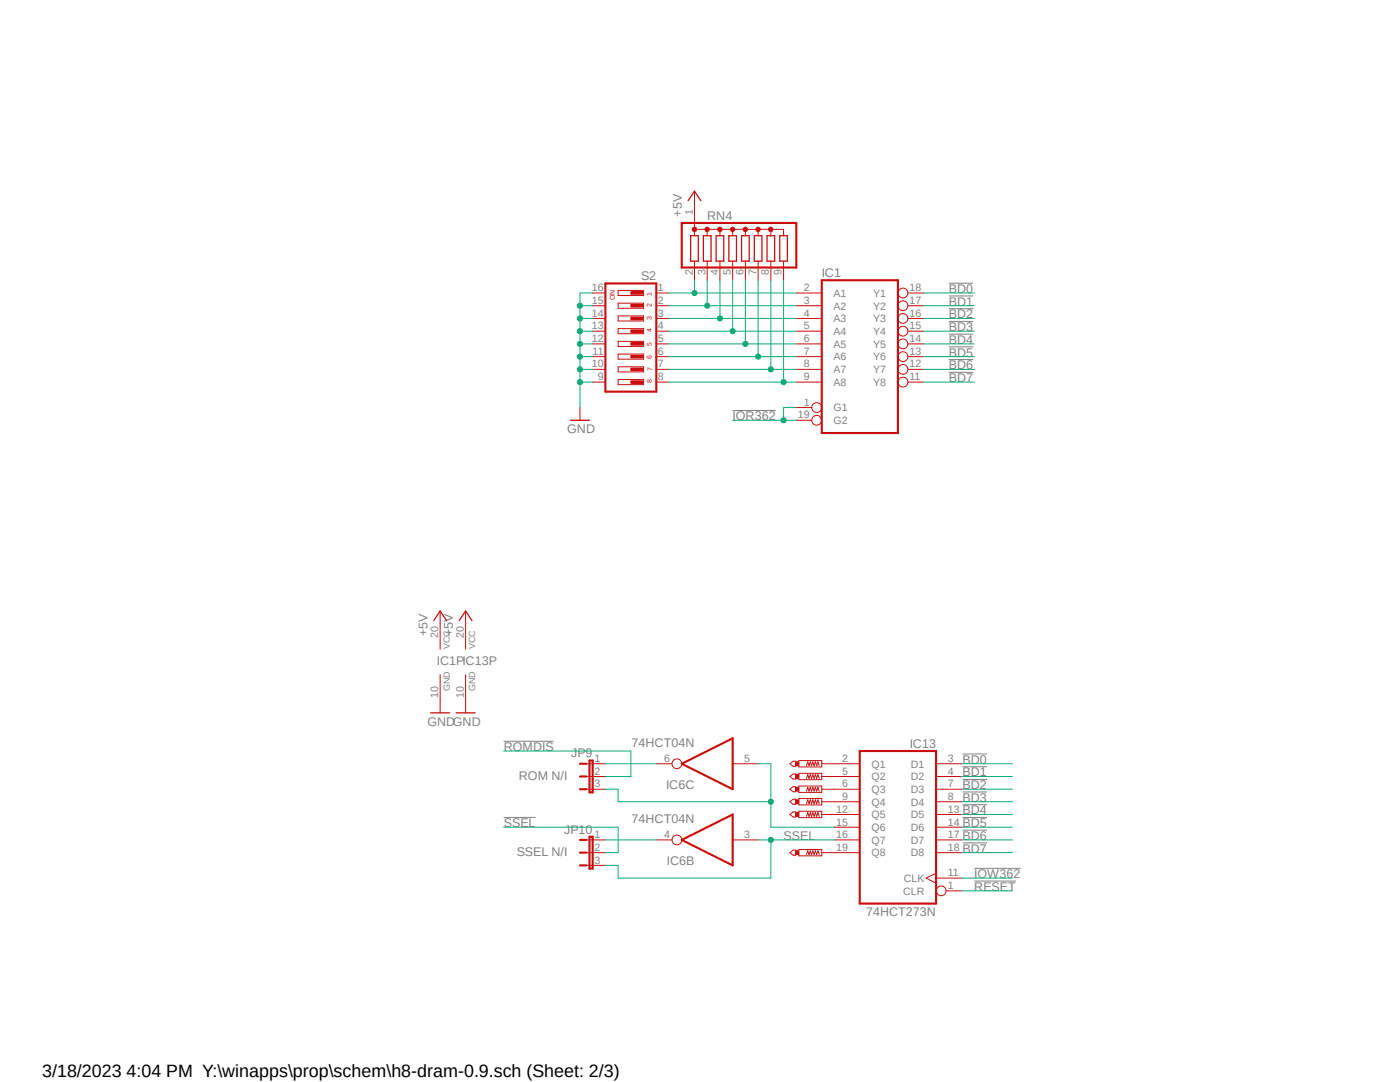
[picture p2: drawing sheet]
<svg xmlns="http://www.w3.org/2000/svg" width="279mm" height="216mm" viewBox="0 0 279 216" stroke-linecap="round" stroke-linejoin="round" font-family="sans-serif">
<path d="M82.7 35.8l122.4 147.7M205.1 35.8l-122.4 147.7" fill="none" stroke="#fff" stroke-width=".2"/>
<g fill="none" stroke="#808080" stroke-width=".2">
<path d="M189.4 56.5h4.8M189.4 59.1h4.8M189.4 61.6h4.8M189.4 64.1h4.8M189.4 66.7h4.8M189.4 69.2h4.8M189.4 71.8h4.8M189.4 74.3h4.8M146.2 81.9h8.6M100.5 147.9h9.9M192.1 150.5h4.9M192.1 153h4.9"/>
<path d="M192.1 155.5h4.9M192.1 158h4.9M100.5 163.1h6.3M192.1 163.1h4.9M192.1 160.6h4.9M192.1 165.7h4.9M192.1 168.2h4.9M194.4 175.8h8.3M194.4 173.3h9.3"/>
</g>
<path d="M137.8 47h1.6v5.1h-1.6zM140.4 47h1.5v5.1h-1.5zM142.9 47h1.5v5.1h-1.5zM145.5 47h1.5v5.1h-1.5zM148 47h1.5v5.1h-1.5zM150.5 47h1.6v5.1h-1.6zM153.1 47h1.5v5.1h-1.5zM155.6 47h1.5v5.1h-1.5z" fill="none" stroke="#c90d0c" stroke-width=".25"/>
<g fill="none" stroke="#c90d0c" stroke-width=".2">
<path d="M138.6 43.2v3.8M138.6 52.1v1.3M138.6 45.8h17.8v1.2M141.1 45.8v1.2M141.1 52.1v1.3M143.7 45.8v1.2M143.7 52.1v1.3M146.2 45.8v1.2M146.2 52.1v1.3M148.8 45.8v1.2M148.8 52.1v1.3M151.3 45.8v1.2"/>
<path d="M151.3 52.1v1.3M153.8 45.8v1.2M153.8 52.1v1.3M156.4 52.1v1.3"/>
</g>
<path d="M136.1 44.5h22.8v8.9h-22.8z" fill="none" stroke="#c90d0c" stroke-width=".42"/>
<path d="M153.5 45.5l.3-.2 .3 .2 .2 .3-.2 .3-.3 .1-.3-.1-.1-.3 .5-.1-.5 .1z" fill-rule="evenodd" fill="#c90d0c"/>
<path d="M153.5 45.5l.3-.2 .3 .2 .2 .3-.2 .3-.3 .1-.3-.1-.1-.3 .5-.1-.5 .1z" fill="none" stroke="#c90d0c" stroke-width=".2"/>
<path d="M151 45.5l.3-.2 .3 .2 .2 .3-.2 .3-.3 .1-.3-.1-.2-.3 .5-.1-.5 .1z" fill-rule="evenodd" fill="#c90d0c"/>
<path d="M151 45.5l.3-.2 .3 .2 .2 .3-.2 .3-.3 .1-.3-.1-.2-.3 .5-.1-.5 .1z" fill="none" stroke="#c90d0c" stroke-width=".2"/>
<path d="M148.4 45.5l.4-.2 .3 .2 .1 .3-.1 .3-.3 .1-.4-.1-.1-.3 .5-.1-.5 .1z" fill-rule="evenodd" fill="#c90d0c"/>
<path d="M148.4 45.5l.4-.2 .3 .2 .1 .3-.1 .3-.3 .1-.4-.1-.1-.3 .5-.1-.5 .1z" fill="none" stroke="#c90d0c" stroke-width=".2"/>
<path d="M145.9 45.5l.3-.2 .3 .2 .2 .3-.2 .3-.3 .1-.3-.1-.1-.3 .5-.1-.5 .1z" fill-rule="evenodd" fill="#c90d0c"/>
<path d="M145.9 45.5l.3-.2 .3 .2 .2 .3-.2 .3-.3 .1-.3-.1-.1-.3 .5-.1-.5 .1z" fill="none" stroke="#c90d0c" stroke-width=".2"/>
<path d="M143.3 45.5l.4-.2 .3 .2 .1 .3-.1 .3-.3 .1-.4-.1-.1-.3 .5-.1-.5 .1z" fill-rule="evenodd" fill="#c90d0c"/>
<path d="M143.3 45.5l.4-.2 .3 .2 .1 .3-.1 .3-.3 .1-.4-.1-.1-.3 .5-.1-.5 .1z" fill="none" stroke="#c90d0c" stroke-width=".2"/>
<path d="M140.8 45.5l.3-.2 .3 .2 .2 .3-.2 .3-.3 .1-.3-.1-.1-.3 .5-.1-.5 .1z" fill-rule="evenodd" fill="#c90d0c"/>
<path d="M140.8 45.5l.3-.2 .3 .2 .2 .3-.2 .3-.3 .1-.3-.1-.1-.3 .5-.1-.5 .1z" fill="none" stroke="#c90d0c" stroke-width=".2"/>
<path d="M138.3 45.5l.3-.2 .3 .2 .2 .3-.2 .3-.3 .1-.3-.1-.2-.3 .5-.1-.5 .1z" fill-rule="evenodd" fill="#c90d0c"/>
<g fill="none" stroke="#c90d0c" stroke-width=".2">
<path d="M138.6 38.1v5.1M123.4 58h5v1h-5zM138.3 45.5l.3-.2 .3 .2 .2 .3-.2 .3-.3 .1-.3-.1-.2-.3 .5-.1-.5 .1zM138.6 53.4v2.5M141.1 53.4v2.5M143.7 53.4v2.5M146.2 53.4v2.5M148.8 53.4v2.5M151.3 53.4v2.5M153.8 53.4v2.5M156.4 53.4v2.5M123.4 60.5h5v1h-5z"/>
<path d="M123.4 63h5v1.1h-5zM123.4 65.6h5v1h-5zM123.4 68.1h5v1h-5zM123.4 70.7h5v1h-5zM123.4 73.2h5v1h-5zM123.4 75.7h5v1.1h-5zM115.7 81.3v2.6"/>
</g>
<path d="M137.3 40l1.3-1.9 1.3 1.9M113.8 83.9h3.8" fill="none" stroke="#c90d0c" stroke-width=".25"/>
<path d="M120.8 56.6h10.2v21.5h-10.2z" fill="none" stroke="#c90d0c" stroke-width=".42"/>
<path d="M125.9 58.2h2.3v.5h-2.3z" fill-rule="evenodd" fill="#c90d0c"/>
<path d="M125.9 58.2h2.3v.5h-2.3z" fill="none" stroke="#c90d0c" stroke-width=".2"/>
<path d="M125.9 60.7h2.3v.6h-2.3z" fill-rule="evenodd" fill="#c90d0c"/>
<path d="M125.9 60.7h2.3v.6h-2.3z" fill="none" stroke="#c90d0c" stroke-width=".2"/>
<path d="M125.9 63.3h2.3v.5h-2.3z" fill-rule="evenodd" fill="#c90d0c"/>
<path d="M125.9 63.3h2.3v.5h-2.3z" fill="none" stroke="#c90d0c" stroke-width=".2"/>
<path d="M125.9 65.8h2.3v.5h-2.3z" fill-rule="evenodd" fill="#c90d0c"/>
<path d="M125.9 65.8h2.3v.5h-2.3z" fill="none" stroke="#c90d0c" stroke-width=".2"/>
<path d="M125.9 68.4h2.3v.5h-2.3z" fill-rule="evenodd" fill="#c90d0c"/>
<path d="M125.9 68.4h2.3v.5h-2.3z" fill="none" stroke="#c90d0c" stroke-width=".2"/>
<path d="M125.9 70.9h2.3v.5h-2.3z" fill-rule="evenodd" fill="#c90d0c"/>
<path d="M125.9 70.9h2.3v.5h-2.3z" fill="none" stroke="#c90d0c" stroke-width=".2"/>
<path d="M125.9 73.4h2.3v.6h-2.3z" fill-rule="evenodd" fill="#c90d0c"/>
<path d="M125.9 73.4h2.3v.6h-2.3z" fill="none" stroke="#c90d0c" stroke-width=".2"/>
<path d="M125.9 76h2.3v.5h-2.3z" fill-rule="evenodd" fill="#c90d0c"/>
<g fill="none" stroke="#c90d0c" stroke-width=".2">
<path d="M118.3 58.5h2.5M131 58.5h2.5M158.9 58.5h5.1M181.2 58.5h3.1M118.3 76.2h2.5M118.3 73.7h2.5M118.3 71.2h2.5M118.3 68.6h2.5M118.3 66.1h2.5M118.3 63.5h2.5M118.3 61h2.5M125.9 76h2.3v.5h-2.3z"/>
<path d="M131 76.2h2.5M131 73.7h2.5M131 71.2h2.5M131 68.6h2.5M131 66.1h2.5M131 63.5h2.5M131 61h2.5M158.9 76.2h5.1M158.9 73.7h5.1M158.9 71.2h5.1M158.9 68.6h5.1M158.9 66.1h5.1"/>
<path d="M158.9 63.5h5.1M158.9 61h5.1M181.2 76.2h3.1M181.2 73.7h3.1M181.2 71.2h3.1M181.2 68.6h3.1M181.2 66.1h3.1M181.2 63.5h3.1M181.2 61h3.1M158.9 81.3h3.1M158.9 83.9h3.1M87.8 121.9v7.6"/>
<path d="M87.8 134.6v7.6M92.9 121.9v2.6M92.9 139.7v2.5M157.6 152.4l.7-.5h.5v1h-.5zM159.4 151.8h4.6v1.2h-4.6zM161 152.8l.2-.8 .3 .8 .2-.8 .3 .8 .2-.8 .3 .8 .2-.8 .3 .8 .2-.8 .3 .8M166.5 152.4h5.1M166.5 154.9h5.1M166.5 157.5h5.1M166.5 160h5.1M186.8 152.4h5.1M186.8 154.9h5.1"/>
<path d="M186.8 157.5h5.1M186.8 160h5.1M166.5 162.5h5.1M166.5 165.1h5.1M166.5 167.6h5.1M166.5 170.1h5.1M186.8 174.2l-2 1 2 1M186.8 175.2h5.1M186.8 162.5h5.1M186.8 165.1h5.1M186.8 167.6h5.1M186.8 170.1h5.1"/>
<path d="M188.8 177.8h3.1"/>
<circle cx="180.2" cy="58.5" r=".98"/>
<circle cx="180.2" cy="61" r=".98"/>
<circle cx="180.2" cy="76.2" r=".98"/>
<circle cx="180.2" cy="71.2" r=".98"/>
<circle cx="180.2" cy="68.6" r=".98"/>
<circle cx="180.2" cy="63.5" r=".98"/>
<circle cx="180.2" cy="73.7" r=".98"/>
<circle cx="180.2" cy="66.1" r=".98"/>
<circle cx="163" cy="83.9" r=".98"/>
<circle cx="163" cy="81.3" r=".98"/>
<circle cx="187.8" cy="177.8" r=".98"/>
</g>
<path d="M164 55.9h15.2v30.5h-15.2zM171.6 149.9h15.2v30.4h-15.2z" fill="none" stroke="#c90d0c" stroke-width=".42"/>
<path d="M86.6 123.8l1.2-1.9 1.3 1.9M91.7 123.8l1.2-1.9 1.3 1.9M85.9 142.2h3.8M91 142.2h3.8" fill="none" stroke="#c90d0c" stroke-width=".25"/>
<path d="M158.8 152h.6v.8h-.6z" fill-rule="evenodd" fill="#c90d0c"/>
<path d="M157.6 157.5l.7-.5h.5v1h-.5zM158.8 152h.6v.8h-.6zM159.4 156.8h4.6v1.3h-4.6zM161 157.9l.2-.8 .3 .8 .2-.8 .3 .8 .2-.8 .3 .8 .2-.8 .3 .8 .2-.8 .3 .8M164 152.4h2.5" fill="none" stroke="#c90d0c" stroke-width=".2"/>
<path d="M158.8 157.1h.6v.8h-.6z" fill-rule="evenodd" fill="#c90d0c"/>
<g fill="none" stroke="#c90d0c" stroke-width=".2">
<path d="M92.9 124.5v5M92.9 134.6v5.1M117 157.5h3.8M117 154.9h3.8M117 152.4h3.8M157.6 154.9l.7-.5h.5v1h-.5zM158.8 157.1h.6v.8h-.6zM159.4 154.3h4.6v1.3h-4.6zM161 155.3l.2-.7 .3 .7 .2-.7 .3 .7 .2-.7 .3 .7 .2-.7 .3 .7 .2-.7 .3 .7M164 157.5h2.5M117 172.7h3.8M117 170.1h3.8"/>
<path d="M117 167.6h3.8"/>
</g>
<path d="M115.7 157.5h1.3M115.7 154.9h1.3M115.7 152.4h1.3M117.6 151.8h.7v6.3h-.7zM115.7 172.7h1.3M115.7 170.1h1.3M115.7 167.6h1.3M117.6 167h.7v6.3h-.7z" fill="none" stroke="#c90d0c" stroke-width=".42"/>
<path d="M158.8 154.6h.6v.7h-.6z" fill-rule="evenodd" fill="#c90d0c"/>
<path d="M157.6 160l.7-.5h.5v1h-.5zM158.8 154.6h.6v.7h-.6zM159.4 159.3h4.6v1.3h-4.6zM164 154.9h2.5M161 160.4l.2-.8 .3 .8 .2-.8 .3 .8 .2-.8 .3 .8 .2-.8 .3 .8 .2-.8 .3 .8" fill="none" stroke="#c90d0c" stroke-width=".2"/>
<path d="M158.8 159.6h.6v.8h-.6z" fill-rule="evenodd" fill="#c90d0c"/>
<path d="M158.8 159.6h.6v.8h-.6zM164 160h2.5M157.6 162.5l.7-.5h.5v1h-.5zM159.4 161.9h4.6v1.3h-4.6zM161 162.9l.2-.8 .3 .8 .2-.8 .3 .8 .2-.8 .3 .8 .2-.8 .3 .8 .2-.8 .3 .8" fill="none" stroke="#c90d0c" stroke-width=".2"/>
<path d="M158.8 162.1h.6v.8h-.6z" fill-rule="evenodd" fill="#c90d0c"/>
<path d="M157.6 170.1l.7-.5h.5v1h-.5zM158.8 162.1h.6v.8h-.6zM159.4 169.5h4.6v1.3h-4.6zM161 170.5l.2-.7 .3 .7 .2-.7 .3 .7 .2-.7 .3 .7 .2-.7 .3 .7 .2-.7 .3 .7M164 162.5h2.5" fill="none" stroke="#c90d0c" stroke-width=".2"/>
<path d="M158.8 169.8h.6v.7h-.6z" fill-rule="evenodd" fill="#c90d0c"/>
<g fill="none" stroke="#c90d0c" stroke-width=".2">
<path d="M131 152.4h3.1M146.2 152.4h5.1M131 167.6h3.1M146.2 167.6h5.1M158.8 169.8h.6v.7h-.6zM164 170.1h2.5"/>
<circle cx="135.1" cy="152.4" r=".98"/>
<circle cx="135.1" cy="167.6" r=".98"/>
</g>
<path d="M136.1 152.4l10.1-5.1v10.2zM136.1 167.6l10.1-5.1v10.2z" fill="none" stroke="#c90d0c" stroke-width=".42"/>
<path d="M118.3 58.5h-2.6v22.8M115.7 61h2.6" fill="none" stroke="#0dab76" stroke-width=".2"/>
<circle cx="115.7" cy="61" r=".51" fill="#0dab76"/>
<g fill="none" stroke="#0dab76" stroke-width=".2">
<path d="M115.7 63.5h2.6"/>
<circle cx="115.7" cy="61" r=".51"/>
</g>
<circle cx="115.7" cy="63.5" r=".51" fill="#0dab76"/>
<g fill="none" stroke="#0dab76" stroke-width=".2">
<path d="M115.7 66.1h2.6"/>
<circle cx="115.7" cy="63.5" r=".51"/>
</g>
<circle cx="115.7" cy="66.1" r=".51" fill="#0dab76"/>
<g fill="none" stroke="#0dab76" stroke-width=".2">
<path d="M115.7 68.6h2.6"/>
<circle cx="115.7" cy="66.1" r=".51"/>
</g>
<circle cx="115.7" cy="68.6" r=".51" fill="#0dab76"/>
<g fill="none" stroke="#0dab76" stroke-width=".2">
<path d="M115.7 71.2h2.6"/>
<circle cx="115.7" cy="68.6" r=".51"/>
</g>
<circle cx="115.7" cy="71.2" r=".51" fill="#0dab76"/>
<g fill="none" stroke="#0dab76" stroke-width=".2">
<path d="M115.7 73.7h2.6"/>
<circle cx="115.7" cy="71.2" r=".51"/>
</g>
<circle cx="115.7" cy="73.7" r=".51" fill="#0dab76"/>
<g fill="none" stroke="#0dab76" stroke-width=".2">
<path d="M115.7 76.2h2.6"/>
<circle cx="115.7" cy="73.7" r=".51"/>
</g>
<circle cx="115.7" cy="76.2" r=".51" fill="#0dab76"/>
<g fill="none" stroke="#0dab76" stroke-width=".2">
<path d="M133.5 58.5h25.4M138.6 55.9v2.6"/>
<circle cx="115.7" cy="76.2" r=".51"/>
</g>
<circle cx="138.6" cy="58.5" r=".51" fill="#0dab76"/>
<g fill="none" stroke="#0dab76" stroke-width=".2">
<path d="M141.1 55.9v5.1M133.5 61h25.4"/>
<circle cx="138.6" cy="58.5" r=".51"/>
</g>
<circle cx="141.1" cy="61" r=".51" fill="#0dab76"/>
<g fill="none" stroke="#0dab76" stroke-width=".2">
<path d="M143.7 55.9v7.6M133.5 63.5h25.4"/>
<circle cx="141.1" cy="61" r=".51"/>
</g>
<circle cx="143.7" cy="63.5" r=".51" fill="#0dab76"/>
<g fill="none" stroke="#0dab76" stroke-width=".2">
<path d="M146.2 55.9v10.2M133.5 66.1h25.4"/>
<circle cx="143.7" cy="63.5" r=".51"/>
</g>
<circle cx="146.2" cy="66.1" r=".51" fill="#0dab76"/>
<g fill="none" stroke="#0dab76" stroke-width=".2">
<path d="M148.8 55.9v12.7M133.5 68.6h25.4"/>
<circle cx="146.2" cy="66.1" r=".51"/>
</g>
<circle cx="148.8" cy="68.6" r=".51" fill="#0dab76"/>
<g fill="none" stroke="#0dab76" stroke-width=".2">
<path d="M151.3 55.9v15.3M133.5 71.2h25.4"/>
<circle cx="148.8" cy="68.6" r=".51"/>
</g>
<circle cx="151.3" cy="71.2" r=".51" fill="#0dab76"/>
<g fill="none" stroke="#0dab76" stroke-width=".2">
<path d="M153.8 55.9v17.8M133.5 73.7h25.4"/>
<circle cx="151.3" cy="71.2" r=".51"/>
</g>
<circle cx="153.8" cy="73.7" r=".51" fill="#0dab76"/>
<g fill="none" stroke="#0dab76" stroke-width=".2">
<path d="M156.4 55.9v20.3M133.5 76.2h25.4"/>
<circle cx="153.8" cy="73.7" r=".51"/>
</g>
<circle cx="156.4" cy="76.2" r=".51" fill="#0dab76"/>
<g fill="none" stroke="#0dab76" stroke-width=".2">
<path d="M146.2 83.9h12.7M158.9 81.3h-2.5v2.6"/>
<circle cx="156.4" cy="76.2" r=".51"/>
</g>
<circle cx="156.4" cy="83.9" r=".51" fill="#0dab76"/>
<g fill="none" stroke="#0dab76" stroke-width=".2">
<path d="M184.3 58.5h10.1M184.3 61h10.1M184.3 63.5h10.1M184.3 66.1h10.1M184.3 68.6h10.1M184.3 71.2h10.1M184.3 73.7h10.1M184.3 76.2h10.1M100.5 149.9h25.4v5h-5.1M191.9 154.9h10.2M191.9 152.4h10.2M191.9 157.5h10.2"/>
<path d="M191.9 160h10.2M100.5 165.1h22.9v5h-2.6M151.3 167.6h15.2M153.8 167.6v7.6M191.9 170.1h10.2M191.9 165.1h10.2M191.9 162.5h10.2M191.9 167.6h10.2M191.9 177.8h10.2M191.9 175.2h10.2"/>
<circle cx="156.4" cy="83.9" r=".51"/>
</g>
<circle cx="153.8" cy="167.6" r=".51" fill="#0dab76"/>
<g fill="none" stroke="#0dab76" stroke-width=".2">
<path d="M123.4 160h30.4M151.3 152.4h2.5v12.7h12.7M120.8 172.7h2.6v2.5h30.4M120.8 167.6h10.2"/>
<circle cx="153.8" cy="167.6" r=".51"/>
</g>
<circle cx="153.8" cy="160" r=".51" fill="#0dab76"/>
<g fill="none" stroke="#0dab76" stroke-width=".2">
<path d="M120.8 157.5h2.6v2.5M120.8 152.4h10.2"/>
<circle cx="153.8" cy="160" r=".51"/>
</g>
<text font-size="3.6" x="8.4" y="214.9">3/18/2023 4:04 PM Y:\winapps\prop\schem\h8-dram-0.9.sch (Sheet: 2/3)</text>
<g font-size="2.5" fill="#808080">
<text x="136.1" y="43.2" transform="rotate(-90 136.1 43.2)">+5V</text>
<text x="141.1" y="43.9">RN4</text>
<text x="127.9" y="55.9">S2</text>
<text x="164" y="55.3">IC1</text>
<text x="189.4" y="58.5">BD0</text>
<text x="189.4" y="61">BD1</text>
<text x="189.4" y="63.5">BD2</text>
<text x="189.4" y="66.1">BD3</text>
<text x="189.4" y="68.6">BD4</text>
<text x="189.4" y="71.2">BD5</text>
<text x="189.4" y="73.7">BD6</text>
<text x="189.4" y="76.2">BD7</text>
<text x="146.2" y="83.9">IOR362</text>
<text x="113.2" y="86.4">GND</text>
<text x="85.3" y="127" transform="rotate(-90 85.3 127)">+5V</text>
<text x="90.4" y="127" transform="rotate(-90 90.4 127)">+5V</text>
<text x="87.2" y="132.7">IC1PIC13P</text>
<text x="85.3" y="144.8">GNDGND</text>
<text x="100.5" y="149.9">ROMDIS</text>
<text x="126" y="149.1">74HCT04N</text>
<text x="181.6" y="149.2">IC13</text>
<text x="103.5" y="155.6">ROM N/I</text>
<text x="114" y="151.1">JP9</text>
<text x="192.1" y="152.4">BD0</text>
<text x="192.1" y="154.9">BD1</text>
<text x="132.9" y="157.4">IC6C</text>
<text x="192.1" y="157.5">BD2</text>
<text x="192.1" y="160">BD3</text>
<text x="100.5" y="165.1">SSEL</text>
<text x="112.6" y="166.3">JP10</text>
<text x="126" y="164.3">74HCT04N</text>
<text x="156.4" y="167.6">SSEL</text>
<text x="192.1" y="162.5">BD4</text>
<text x="192.1" y="165.1">BD5</text>
<text x="192.1" y="167.6">BD6</text>
<text x="103.1" y="170.8">SSEL N/I</text>
<text x="133.1" y="172.6">IC6B</text>
<text x="192.1" y="170.1">BD7</text>
<text x="194.4" y="177.8">RESET</text>
<text x="194.4" y="175.2">IOW362</text>
<text x="172.8" y="182.8">74HCT273N</text>
</g>
<g font-size="2.1" fill="#808080">
<text x="138.3" y="42.9" transform="rotate(-90 138.3 42.9)">1</text>
<text x="118.1" y="58.1">16</text>
<text x="131.3" y="58.1">1</text>
<text x="138.3" y="54.9" transform="rotate(-90 138.3 54.9)">2</text>
<text x="140.8" y="54.9" transform="rotate(-90 140.8 54.9)">3</text>
<text x="143.3" y="54.9" transform="rotate(-90 143.3 54.9)">4</text>
<text x="145.8" y="54.9" transform="rotate(-90 145.8 54.9)">5</text>
<text x="148.4" y="54.9" transform="rotate(-90 148.4 54.9)">6</text>
<text x="150.9" y="54.9" transform="rotate(-90 150.9 54.9)">7</text>
<text x="153.5" y="54.9" transform="rotate(-90 153.5 54.9)">8</text>
<text x="156" y="54.9" transform="rotate(-90 156 54.9)">9</text>
<text x="160.4" y="58.1">2</text>
<text x="166.3" y="59.2">A1</text>
<text x="174.3" y="59.2">Y1</text>
<text x="181.5" y="58.1">18</text>
<text x="118.1" y="65.7">13</text>
<text x="118.1" y="63.2">14</text>
<text x="118.1" y="60.7">15</text>
<text x="131.3" y="60.7">2</text>
<text x="131.3" y="63.2">3</text>
<text x="131.3" y="65.7">4</text>
<text x="160.4" y="60.7">3</text>
<text x="160.4" y="63.2">4</text>
<text x="160.4" y="65.7">5</text>
<text x="166.3" y="61.8">A2</text>
<text x="166.3" y="64.3">A3</text>
<text x="174.3" y="64.3">Y3</text>
<text x="174.3" y="61.8">Y2</text>
<text x="181.5" y="65.7">15</text>
<text x="181.5" y="63.2">16</text>
<text x="181.5" y="60.7">17</text>
<text x="118.1" y="68.2">12</text>
<text x="118.3" y="70.8">11</text>
<text x="131.3" y="68.2">5</text>
<text x="131.3" y="70.8">6</text>
<text x="160.4" y="68.2">6</text>
<text x="160.4" y="70.8">7</text>
<text x="166.3" y="66.8">A4</text>
<text x="166.3" y="69.4">A5</text>
<text x="166.3" y="71.9">A6</text>
<text x="174.3" y="71.9">Y6</text>
<text x="174.3" y="69.4">Y5</text>
<text x="174.3" y="66.8">Y4</text>
<text x="181.5" y="70.8">13</text>
<text x="181.5" y="68.2">14</text>
<text x="118.1" y="73.3">10</text>
<text x="119.3" y="75.9">9</text>
<text x="131.3" y="73.3">7</text>
<text x="131.3" y="75.9">8</text>
<text x="160.4" y="73.3">8</text>
<text x="160.4" y="75.9">9</text>
<text x="166.3" y="74.5">A7</text>
<text x="166.3" y="77">A8</text>
<text x="174.3" y="77">Y8</text>
<text x="174.3" y="74.5">Y7</text>
<text x="181.5" y="75.9">11</text>
<text x="181.5" y="73.3">12</text>
<text x="159.3" y="83.5">19</text>
<text x="160.4" y="80.9">1</text>
<text x="166.3" y="82.1">G1</text>
<text x="166.3" y="84.6">G2</text>
<text x="87.5" y="127.2" transform="rotate(-90 87.5 127.2)">20</text>
<text x="92.5" y="127.2" transform="rotate(-90 92.5 127.2)">20</text>
<text x="87.5" y="139.3" transform="rotate(-90 87.5 139.3)">10</text>
<text x="92.5" y="139.3" transform="rotate(-90 92.5 139.3)">10</text>
<text x="118.7" y="152">1</text>
<text x="118.7" y="154.6">2</text>
<text x="132.5" y="152">6</text>
<text x="148.5" y="152">5</text>
<text x="168.1" y="152">2</text>
<text x="168.1" y="154.6">5</text>
<text x="173.9" y="153.2">Q1</text>
<text x="173.9" y="155.7">Q2</text>
<text x="181.8" y="153.2">D1</text>
<text x="181.8" y="155.7">D2</text>
<text x="189.1" y="152">3</text>
<text x="189.1" y="154.6">4</text>
<text x="118.7" y="157.1">3</text>
<text x="168.1" y="157.1">6</text>
<text x="168.1" y="159.6">9</text>
<text x="173.9" y="158.2">Q3</text>
<text x="173.9" y="160.8">Q4</text>
<text x="181.8" y="158.2">D3</text>
<text x="181.8" y="160.8">D4</text>
<text x="189.1" y="157.1">7</text>
<text x="189.1" y="159.6">8</text>
<text x="118.7" y="167.3">1</text>
<text x="132.5" y="167.3">4</text>
<text x="148.5" y="167.3">3</text>
<text x="166.9" y="162.2">12</text>
<text x="166.9" y="164.7">15</text>
<text x="166.9" y="167.3">16</text>
<text x="173.9" y="163.3">Q5</text>
<text x="173.9" y="165.8">Q6</text>
<text x="181.8" y="163.3">D5</text>
<text x="181.8" y="165.8">D6</text>
<text x="189.1" y="162.2">13</text>
<text x="189.1" y="164.7">14</text>
<text x="189.1" y="167.3">17</text>
<text x="118.7" y="169.8">2</text>
<text x="118.7" y="172.3">3</text>
<text x="166.9" y="169.8">19</text>
<text x="173.9" y="170.9">Q8</text>
<text x="173.9" y="168.4">Q7</text>
<text x="181.8" y="168.4">D7</text>
<text x="181.8" y="170.9">D8</text>
<text x="189.1" y="169.8">18</text>
<text x="180.3" y="178.5">CLR</text>
<text x="180.4" y="176">CLK</text>
<text x="189.1" y="174.9">11</text>
<text x="189.1" y="177.4">1</text>
</g>
<g font-size="1.8" fill="#808080">
<text x="89.7" y="129.5" transform="rotate(-90 89.7 129.5)">VCC</text>
<text x="94.8" y="129.5" transform="rotate(-90 94.8 129.5)">VCC</text>
<text x="89.7" y="137.9" transform="rotate(-90 89.7 137.9)">GND</text>
<text x="94.8" y="137.9" transform="rotate(-90 94.8 137.9)">GND</text>
</g>
<g font-size="1.4" fill="#c90d0c">
<text x="122.7" y="59.9" transform="rotate(-90 122.7 59.9)">ON</text>
<text x="130.1" y="59" transform="rotate(-90 130.1 59)">1</text>
<text x="130.1" y="63.8" transform="rotate(-90 130.1 63.8)">3</text>
<text x="130.1" y="61.3" transform="rotate(-90 130.1 61.3)">2</text>
<text x="130.1" y="71.5" transform="rotate(-90 130.1 71.5)">6</text>
<text x="130.1" y="69" transform="rotate(-90 130.1 69)">5</text>
<text x="130.1" y="66.3" transform="rotate(-90 130.1 66.3)">4</text>
<text x="130.1" y="76.5" transform="rotate(-90 130.1 76.5)">8</text>
<text x="130.2" y="74.1" transform="rotate(-90 130.2 74.1)">7</text>
</g>
</svg>
